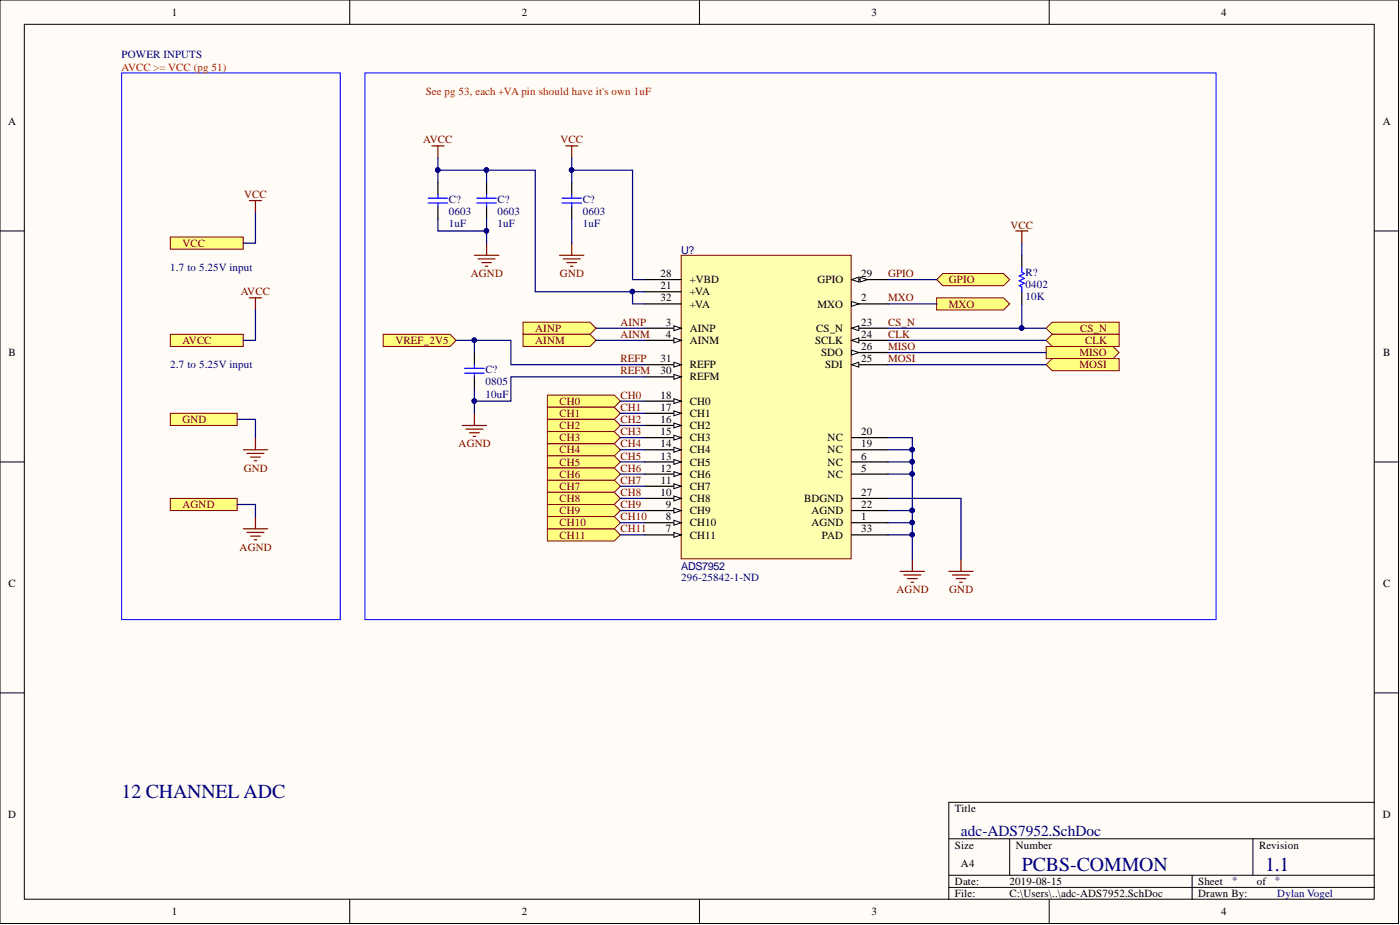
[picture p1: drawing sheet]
<svg xmlns="http://www.w3.org/2000/svg" width="292mm" height="193mm" viewBox="0 0 292 193" stroke-linecap="round" stroke-linejoin="round" font-family="sans-serif">
<g fill="#fffcf8" stroke="#000" stroke-width=".21">
<path d="M0 0h291.8v192.7h-291.8z"/>
<path d="M5.1 5.1h281.6v182.5h-281.6z"/>
</g>
<g fill="none" stroke="#000" stroke-width=".21">
<path d="M73 0v5.1M145.9 0v5.1M218.9 0v5.1M0 48.2h5.1M286.8 48.2h5.1M0 96.4h5.1M286.8 96.4h5.1M0 144.6h5.1M286.8 144.6h5.1M198 175h88.8M210.7 175v7.6M261.4 175v7.6"/>
<path d="M286.8 167.4h-88.8v20.3M73 187.7v5M145.9 187.7v5M198 182.6h88.8M198 185.1h88.8M218.9 187.7v5M248.7 182.6v5.1"/>
</g>
<path d="M142.1 53.3h35.5v63.3h-35.5z" fill="#ffffb0" stroke="#800000" stroke-width=".21"/>
<path d="M134.5 60.9h7.6M134.5 63.4h7.6M177.7 76.1h7.6" fill="none" stroke="#000" stroke-width=".25"/>
<path d="M177.7 76.1l1.5-.5v1z" fill="#fffcf8"/>
<path d="M177.7 76.1l1.5-.5v1z" fill="none" stroke="#000" stroke-width=".21"/>
<path d="M177.7 73.5h7.6" fill="none" stroke="#000" stroke-width=".25"/>
<path d="M177.7 73l1.5 .5-1.5 .6z" fill="#fffcf8"/>
<path d="M177.7 73l1.5 .5-1.5 .6z" fill="none" stroke="#000" stroke-width=".21"/>
<path d="M134.5 58.3h7.6M177.7 58.3h7.6M177.7 104h7.6" fill="none" stroke="#000" stroke-width=".25"/>
<path d="M177.7 58.3l1.5-.5v1z" fill="#fffcf8"/>
<path d="M177.7 58.3l1.5-.5v1z" fill="none" stroke="#000" stroke-width=".21"/>
<path d="M179.4 57.8l1.6 .5-1.6 .5z" fill="#fffcf8"/>
<path d="M179.4 57.8l1.6 .5-1.6 .5z" fill="none" stroke="#000" stroke-width=".21"/>
<path d="M134.5 78.6h7.6" fill="none" stroke="#000" stroke-width=".25"/>
<path d="M140.6 78.1l1.5 .5-1.5 .5z" fill="#fffcf8"/>
<path d="M140.6 78.1l1.5 .5-1.5 .5z" fill="none" stroke="#000" stroke-width=".21"/>
<path d="M134.5 76.1h7.6" fill="none" stroke="#000" stroke-width=".25"/>
<path d="M140.6 75.6l1.5 .5-1.5 .5z" fill="#fffcf8"/>
<path d="M140.6 75.6l1.5 .5-1.5 .5z" fill="none" stroke="#000" stroke-width=".21"/>
<path d="M177.7 68.5h7.6M177.7 106.5h7.6" fill="none" stroke="#000" stroke-width=".25"/>
<path d="M177.7 68.5l1.5-.5v1z" fill="#fffcf8"/>
<path d="M177.7 68.5l1.5-.5v1z" fill="none" stroke="#000" stroke-width=".21"/>
<path d="M177.7 71h7.6" fill="none" stroke="#000" stroke-width=".25"/>
<path d="M177.7 71l1.5-.5v1z" fill="#fffcf8"/>
<path d="M177.7 71l1.5-.5v1z" fill="none" stroke="#000" stroke-width=".21"/>
<path d="M177.7 63.4h7.6M177.7 109h7.6" fill="none" stroke="#000" stroke-width=".25"/>
<path d="M177.7 62.9l1.5 .5-1.5 .5z" fill="#fffcf8"/>
<path d="M177.7 62.9l1.5 .5-1.5 .5z" fill="none" stroke="#000" stroke-width=".21"/>
<path d="M134.5 68.5h7.6" fill="none" stroke="#000" stroke-width=".25"/>
<path d="M140.6 68l1.5 .5-1.5 .5z" fill="#fffcf8"/>
<path d="M140.6 68l1.5 .5-1.5 .5z" fill="none" stroke="#000" stroke-width=".21"/>
<path d="M134.5 71h7.6" fill="none" stroke="#000" stroke-width=".25"/>
<path d="M140.6 70.5l1.5 .5-1.5 .5z" fill="#fffcf8"/>
<path d="M140.6 70.5l1.5 .5-1.5 .5z" fill="none" stroke="#000" stroke-width=".21"/>
<path d="M134.5 111.6h7.6M177.7 111.6h7.6" fill="none" stroke="#000" stroke-width=".25"/>
<path d="M140.6 111.1l1.5 .5-1.5 .5z" fill="#fffcf8"/>
<path d="M140.6 111.1l1.5 .5-1.5 .5z" fill="none" stroke="#000" stroke-width=".21"/>
<path d="M134.5 109h7.6" fill="none" stroke="#000" stroke-width=".25"/>
<path d="M140.6 108.5l1.5 .5-1.5 .6z" fill="#fffcf8"/>
<path d="M140.6 108.5l1.5 .5-1.5 .6z" fill="none" stroke="#000" stroke-width=".21"/>
<path d="M134.5 106.5h7.6" fill="none" stroke="#000" stroke-width=".25"/>
<path d="M140.6 106l1.5 .5-1.5 .5z" fill="#fffcf8"/>
<path d="M140.6 106l1.5 .5-1.5 .5z" fill="none" stroke="#000" stroke-width=".21"/>
<path d="M134.5 104h7.6" fill="none" stroke="#000" stroke-width=".25"/>
<path d="M140.6 103.5l1.5 .5-1.5 .5z" fill="#fffcf8"/>
<path d="M140.6 103.5l1.5 .5-1.5 .5z" fill="none" stroke="#000" stroke-width=".21"/>
<path d="M134.5 101.4h7.6" fill="none" stroke="#000" stroke-width=".25"/>
<path d="M140.6 100.9l1.5 .5-1.5 .5z" fill="#fffcf8"/>
<path d="M140.6 100.9l1.5 .5-1.5 .5z" fill="none" stroke="#000" stroke-width=".21"/>
<path d="M134.5 98.9h7.6" fill="none" stroke="#000" stroke-width=".25"/>
<path d="M140.6 98.4l1.5 .5-1.5 .5z" fill="#fffcf8"/>
<path d="M140.6 98.4l1.5 .5-1.5 .5z" fill="none" stroke="#000" stroke-width=".21"/>
<path d="M134.5 96.4h7.6" fill="none" stroke="#000" stroke-width=".25"/>
<path d="M140.6 95.9l1.5 .5-1.5 .5z" fill="#fffcf8"/>
<path d="M140.6 95.9l1.5 .5-1.5 .5z" fill="none" stroke="#000" stroke-width=".21"/>
<path d="M134.5 93.8h7.6" fill="none" stroke="#000" stroke-width=".25"/>
<path d="M140.6 93.3l1.5 .5-1.5 .5z" fill="#fffcf8"/>
<path d="M140.6 93.3l1.5 .5-1.5 .5z" fill="none" stroke="#000" stroke-width=".21"/>
<path d="M134.5 91.3h7.6" fill="none" stroke="#000" stroke-width=".25"/>
<path d="M140.6 90.8l1.5 .5-1.5 .5z" fill="#fffcf8"/>
<path d="M140.6 90.8l1.5 .5-1.5 .5z" fill="none" stroke="#000" stroke-width=".21"/>
<path d="M134.5 88.8h7.6" fill="none" stroke="#000" stroke-width=".25"/>
<path d="M140.6 88.3l1.5 .5-1.5 .5z" fill="#fffcf8"/>
<path d="M140.6 88.3l1.5 .5-1.5 .5z" fill="none" stroke="#000" stroke-width=".21"/>
<path d="M134.5 86.2h7.6" fill="none" stroke="#000" stroke-width=".25"/>
<path d="M140.6 85.7l1.5 .5-1.5 .5z" fill="#fffcf8"/>
<path d="M140.6 85.7l1.5 .5-1.5 .5z" fill="none" stroke="#000" stroke-width=".21"/>
<path d="M134.5 83.7h7.6" fill="none" stroke="#000" stroke-width=".25"/>
<path d="M140.6 83.2l1.5 .5-1.5 .5z" fill="#fffcf8"/>
<path d="M140.6 83.2l1.5 .5-1.5 .5z" fill="none" stroke="#000" stroke-width=".21"/>
<path d="M177.7 98.9h7.6M177.7 96.4h7.6M177.7 93.8h7.6M177.7 91.3h7.6" fill="none" stroke="#000" stroke-width=".25"/>
<g fill="#ffff80" stroke="#800000" stroke-width=".21">
<path d="M35.5 104h14v2.5h-14z" fill-rule="evenodd"/>
<path d="M35.5 86.2h14v2.6h-14z" fill-rule="evenodd"/>
</g>
<path d="M50.8 93.8h5M51.5 94.6h3.6M52.3 95.4h2M53 96.1h.6M53.3 91.3v2.5M50.8 110.3h5M51.5 111.1h3.6M52.3 111.8h2M53 112.6h.6M53.3 107.8v2.5" fill="none" stroke="#800000" stroke-width=".25"/>
<path d="M35.5 69.7h15.3v2.6h-15.3z" fill-rule="evenodd" fill="#ffff80" stroke="#800000" stroke-width=".21"/>
<path d="M52 62.1h2.6M53.3 62.1v2.6" fill="none" stroke="#800000" stroke-width=".25"/>
<path d="M25.4 15.2h45.6v114.1h-45.6z" fill="none" stroke="#00f" stroke-width=".21"/>
<path d="M35.5 49.5h15.3v2.5h-15.3z" fill-rule="evenodd" fill="#ffff80" stroke="#800000" stroke-width=".21"/>
<path d="M90.1 30.4h2.5M91.4 30.4v2.6M52 41.8h2.6M53.3 41.8v2.6" fill="none" stroke="#800000" stroke-width=".25"/>
<path d="M76.1 15.2h177.6v114.1h-177.6z" fill="none" stroke="#00f" stroke-width=".21"/>
<g fill="#ffff80" stroke="#800000" stroke-width=".21">
<path d="M218.3 68.5l1.2-1.3h14v2.5h-14z" fill-rule="evenodd"/>
<path d="M79.9 69.7h14l1.3 1.3-1.3 1.3h-14z" fill-rule="evenodd"/>
<path d="M114.2 82.4h14l1.2 1.3-1.2 1.3h-14z" fill-rule="evenodd"/>
<path d="M114.2 85h14l1.2 1.2-1.2 1.3h-14z" fill-rule="evenodd"/>
<path d="M114.2 87.5h14l1.2 1.3-1.2 1.2h-14z" fill-rule="evenodd"/>
<path d="M114.2 90h14l1.2 1.3-1.2 1.3h-14z" fill-rule="evenodd"/>
<path d="M114.2 92.6h14l1.2 1.2-1.2 1.3h-14z" fill-rule="evenodd"/>
<path d="M114.2 95.1h14l1.2 1.3-1.2 1.2h-14z" fill-rule="evenodd"/>
<path d="M114.2 100.2h14l1.2 1.2-1.2 1.3h-14z" fill-rule="evenodd"/>
<path d="M114.2 97.6h14l1.2 1.3-1.2 1.3h-14z" fill-rule="evenodd"/>
<path d="M114.2 102.7h14l1.2 1.3-1.2 1.2h-14z" fill-rule="evenodd"/>
<path d="M114.2 105.2h14l1.2 1.3-1.2 1.3h-14z" fill-rule="evenodd"/>
<path d="M114.2 110.3h14l1.2 1.3-1.2 1.3h-14z" fill-rule="evenodd"/>
<path d="M114.2 107.8h14l1.2 1.2-1.2 1.3h-14z" fill-rule="evenodd"/>
</g>
<path d="M96.4 88.8h5.1M97.2 89.5h3.6M98 90.3h2M98.7 91h.5M99 86.2v2.6" fill="none" stroke="#800000" stroke-width=".25"/>
<g fill="#ffff80" stroke="#800000" stroke-width=".21">
<path d="M195.4 62.1h14l1.3 1.3-1.3 1.3h-14z" fill-rule="evenodd"/>
<path d="M109.1 67.2h14l1.3 1.3-1.3 1.2h-14z" fill-rule="evenodd"/>
<path d="M195.4 58.3l1.3-1.2h12.7l1.3 1.2-1.3 1.3h-12.7z" fill-rule="evenodd"/>
</g>
<g fill="none" stroke="#800000" stroke-width=".25">
<path d="M118 30.4h2.6M119.3 30.4v2.6M99 53.3h5.1M99.7 54h3.6M100.5 54.8h2M101.3 55.5h.5M101.5 50.7v2.6M116.7 53.3h5.1M117.5 54h3.6M118.3 54.8h2M119 55.5h.5M119.3 50.7v2.6"/>
<path d="M211.9 48.2h2.6M213.2 48.2v2.5M187.8 119.2h5.1M188.6 120h3.5M190.4 116.7v2.5M198 119.2h5M198.7 120h3.6M200.5 116.7v2.5M189.3 120.7h2.1M190.1 121.5h.5M199.5 120.7h2M200.2 121.5h.6"/>
</g>
<g fill="#ffff80" stroke="#800000" stroke-width=".21">
<path d="M109.1 69.7h14l1.3 1.3-1.3 1.3h-14z" fill-rule="evenodd"/>
<path d="M218.3 71l1.2-1.3h14v2.6h-14z" fill-rule="evenodd"/>
<path d="M218.3 72.3h13.9l1.3 1.2-1.3 1.3h-13.9z" fill-rule="evenodd"/>
<path d="M218.3 76.1l1.2-1.3h14v2.5h-14z" fill-rule="evenodd"/>
</g>
<path d="M91.4 38v2.6M101.5 38v2.6M119.3 38v2.6M91.4 43.1v2.5M101.5 43.1v2.5M119.3 43.1v2.5M213.2 53.3v2.5M99 73.5v2.6M99 78.6v2.6M213.2 60.9v2.5" fill="none" stroke="#000" stroke-width=".25"/>
<g fill="none" stroke="#00f" stroke-width=".25">
<path d="M89.3 41.3h4.1M89.3 42.4h4.1M91.4 40.6v.7M91.4 42.4v.7M99.5 41.3h4.1M99.5 42.4h4.1M101.5 40.6v.7M101.5 42.4v.7M117.3 41.3h4M117.3 42.4h4M119.3 40.6v.7M119.3 42.4v.7"/>
<path d="M213.2 55.8v1l.5 .3-1 .5 1 .5-1 .5 1 .5-1 .5 .5 .3v1M97 76.8h4M97 77.9h4M99 76.1v.7M99 77.9v.7"/>
</g>
<g fill="none" stroke="#000080" stroke-width=".25">
<path d="M91.4 33v2.5h20.3v25.4h22.8M91.4 35.5v2.5M101.5 35.5v2.5M119.3 35.5h12.7v22.8h2.5M119.3 33v5M53.3 44.4v6.3h-2.5M91.4 45.6v2.6h10.1v-2.6M101.5 48.2v2.5M119.3 45.6v5.1M185.3 58.3h10.1M213.2 50.7v2.6M53.3 64.7v6.3h-2.5"/>
<path d="M95.2 71h11.4v5.1h27.9M99 71v2.5M124.4 68.5h10.1M124.4 71h10.1M132 60.9v2.5h2.5M134.5 78.6h-27.9v5.1h-7.6v-2.5M185.3 68.5h33M185.3 71h33M185.3 63.4h10.1M185.3 76.1h33M185.3 73.5h33M213.2 63.4v5.1"/>
<path d="M49.5 87.5h3.8v3.8M99 83.7v2.5M129.4 98.9h5.1M129.4 96.4h5.1M129.4 93.8h5.1M129.4 91.3h5.1M129.4 88.8h5.1M129.4 86.2h5.1M129.4 83.7h5.1M185.3 91.3h5.1v7.6h-5.1M185.3 96.4h5.1M185.3 93.8h5.1"/>
<path d="M190.4 98.9v7.6M49.5 105.2h3.8v2.6M129.4 111.6h5.1M129.4 109h5.1M129.4 106.5h5.1M129.4 104h5.1M129.4 101.4h5.1M185.3 106.5h5.1v2.5M185.3 109h5.1v2.6M185.3 111.6h5.1v5.1M185.3 104h15.2v12.7"/>
</g>
<g fill="#000080" stroke="#000080" stroke-width=".21">
<circle cx="190.3" cy="106.5" r=".47"/>
<circle cx="190.3" cy="109" r=".47"/>
<circle cx="190.3" cy="111.5" r=".47"/>
<circle cx="190.3" cy="96.3" r=".47"/>
<circle cx="190.3" cy="93.8" r=".47"/>
<circle cx="190.3" cy="98.9" r=".47"/>
<circle cx="119.2" cy="35.5" r=".47"/>
<circle cx="131.9" cy="60.8" r=".47"/>
<circle cx="91.3" cy="35.5" r=".47"/>
<circle cx="101.5" cy="35.5" r=".47"/>
<circle cx="101.5" cy="48.1" r=".47"/>
<circle cx="98.9" cy="71" r=".47"/>
<circle cx="98.9" cy="83.7" r=".47"/>
<circle cx="213.2" cy="68.4" r=".47"/>
</g>
<g font-size="4.1" fill="#000080">
<text x="25.4" y="166.4">12 CHANNEL ADC</text>
<text x="213.2" y="181.7">PCBS-COMMON</text>
<text x="264" y="181.7">1.1</text>
</g>
<text font-size="3.2" fill="#000080" x="200.5" y="174.3">adc-ADS7952.SchDoc</text>
<g font-size="2.3">
<text x="35.9" y="3.3">1</text>
<text x="108.9" y="3.3">2</text>
<text x="181.8" y="3.3">3</text>
<text x="254.8" y="3.3">4</text>
<text x="1.7" y="26.1">A</text>
<text x="288.5" y="26.1">A</text>
<text x="137.8" y="57.8">28</text>
<text x="143.9" y="59.1">+VBD</text>
<text x="170.6" y="59.1">GPIO</text>
<text x="179.7" y="57.8">29</text>
<text x="137.8" y="60.4">21</text>
<text x="137.8" y="62.9">32</text>
<text x="143.9" y="61.6">+VA</text>
<text x="143.9" y="64.2">+VA</text>
<text x="170.6" y="64.2">MXO</text>
<text x="179.7" y="62.9">2</text>
<text x="138.9" y="68">3</text>
<text x="138.9" y="70.5">4</text>
<text x="143.9" y="69.2">AINP</text>
<text x="143.9" y="71.8">AINM</text>
<text x="170" y="71.8">SCLK</text>
<text x="170.3" y="69.2">CS_N</text>
<text x="179.7" y="68">23</text>
<text x="179.7" y="70.5">24</text>
<text x="1.8" y="74.3">B</text>
<text x="137.8" y="75.6">31</text>
<text x="143.9" y="76.8">REFP</text>
<text x="171.3" y="74.3">SDO</text>
<text x="172.2" y="76.8">SDI</text>
<text x="179.7" y="75.6">25</text>
<text x="179.7" y="73">26</text>
<text x="288.6" y="74.3">B</text>
<text x="137.8" y="78.1">30</text>
<text x="137.8" y="83.2">18</text>
<text x="143.9" y="79.4">REFM</text>
<text x="137.8" y="88.3">16</text>
<text x="137.8" y="85.7">17</text>
<text x="143.9" y="89.5">CH2</text>
<text x="143.9" y="87">CH1</text>
<text x="143.9" y="84.4">CH0</text>
<text x="137.8" y="95.9">13</text>
<text x="137.8" y="93.3">14</text>
<text x="137.8" y="90.8">15</text>
<text x="143.9" y="94.6">CH4</text>
<text x="143.9" y="92.1">CH3</text>
<text x="172.7" y="94.6">NC</text>
<text x="172.7" y="92.1">NC</text>
<text x="179.7" y="95.9">6</text>
<text x="179.7" y="93.3">19</text>
<text x="179.7" y="90.8">20</text>
<text x="137.8" y="98.4">12</text>
<text x="137.9" y="100.9">11</text>
<text x="143.9" y="99.7">CH6</text>
<text x="143.9" y="97.1">CH5</text>
<text x="172.7" y="99.7">NC</text>
<text x="172.7" y="97.1">NC</text>
<text x="179.7" y="98.4">5</text>
<text x="137.8" y="103.5">10</text>
<text x="138.9" y="106">9</text>
<text x="143.9" y="107.3">CH9</text>
<text x="143.9" y="104.7">CH8</text>
<text x="143.9" y="102.2">CH7</text>
<text x="167.8" y="104.7">BDGND</text>
<text x="169.3" y="107.3">AGND</text>
<text x="179.7" y="103.5">27</text>
<text x="179.7" y="106">22</text>
<text x="138.9" y="111.1">7</text>
<text x="138.9" y="108.5">8</text>
<text x="143.9" y="112.3">CH11</text>
<text x="143.9" y="109.8">CH10</text>
<text x="169.3" y="109.8">AGND</text>
<text x="171.5" y="112.3">PAD</text>
<text x="179.7" y="108.5">1</text>
<text x="179.7" y="111.1">33</text>
<text x="1.8" y="122.5">C</text>
<text x="288.6" y="122.5">C</text>
<text x="1.7" y="170.7">D</text>
<text x="199.2" y="169.4">Title</text>
<text x="288.5" y="170.7">D</text>
<text x="199.2" y="177">Size</text>
<text x="211.9" y="177">Number</text>
<text x="262.7" y="177">Revision</text>
<text x="199.2" y="184.6">Date:</text>
<text x="200.5" y="180.8">A4</text>
<text x="210.7" y="184.6">2019-08-15</text>
<text x="250" y="184.6">Sheet</text>
<text x="262.3" y="184.6">of</text>
<text x="35.9" y="191">1</text>
<text x="108.9" y="191">2</text>
<text x="181.8" y="191">3</text>
<text x="199.2" y="187.2">File:</text>
<text x="210.7" y="187.2">C:\Users\..\adc-ADS7952.SchDoc</text>
<text x="250" y="187.2">Drawn By:</text>
<text x="254.8" y="191">4</text>
</g>
<g font-size="2.3" fill="#000080">
<text x="25.4" y="12.2">POWER INPUTS</text>
<text x="93.7" y="47.4">1uF</text>
<text x="93.7" y="42.4">C?</text>
<text x="93.7" y="44.9">0603</text>
<text x="103.8" y="47.4">1uF</text>
<text x="103.8" y="42.4">C?</text>
<text x="103.8" y="44.9">0603</text>
<text x="121.6" y="47.4">1uF</text>
<text x="121.6" y="42.4">C?</text>
<text x="121.6" y="44.9">0603</text>
<text x="142.1" y="52.9">U?</text>
<text x="35.5" y="56.6">1.7 to 5.25V input</text>
<text x="214" y="57.6">R?</text>
<text x="214" y="62.6">10K</text>
<text x="214" y="60.1">0402</text>
<text x="35.5" y="76.8">2.7 to 5.25V input</text>
<text x="101.3" y="77.9">C?</text>
<text x="101.3" y="82.9">10uF</text>
<text x="101.3" y="80.4">0805</text>
<text x="142.1" y="118.9">ADS7952</text>
<text x="142.1" y="121.2">296-25842-1-ND</text>
<text x="257.1" y="184.4">*</text>
<text x="266" y="184.4">*</text>
<text x="266.5" y="187.2">Dylan Vogel</text>
</g>
<g font-size="2.3" fill="#f00">
<text x="25.4" y="14.7">AVCC &gt;= VCC (pg 51)</text>
<text x="88.8" y="19.8">See pg 53, each +VA pin should have it's own 1uF</text>
</g>
<g font-size="2.3" fill="#800000">
<text x="88.3" y="29.9">AVCC</text>
<text x="116.9" y="29.9">VCC</text>
<text x="50.9" y="41.3">VCC</text>
<text x="210.8" y="47.7">VCC</text>
<text x="38.1" y="51.5">VCC</text>
<text x="98.2" y="57.8">AGND</text>
<text x="116.8" y="57.8">GND</text>
<text x="185.3" y="57.8">GPIO</text>
<text x="198" y="59.1">GPIO</text>
<text x="50.3" y="61.6">AVCC</text>
<text x="185.3" y="62.9">MXO</text>
<text x="198" y="64.2">MXO</text>
<text x="38.1" y="71.8">AVCC</text>
<text x="82.5" y="71.8">VREF_2V5</text>
<text x="111.7" y="69.2">AINP</text>
<text x="111.7" y="71.8">AINM</text>
<text x="129.4" y="68">AINP</text>
<text x="129.4" y="70.5">AINM</text>
<text x="185.3" y="68">CS_N</text>
<text x="185.3" y="70.5">CLK</text>
<text x="225.4" y="69.2">CS_N</text>
<text x="226.4" y="71.8">CLK</text>
<text x="129.4" y="75.6">REFP</text>
<text x="185.3" y="73">MISO</text>
<text x="185.3" y="75.6">MOSI</text>
<text x="225.2" y="74.3">MISO</text>
<text x="225.2" y="76.8">MOSI</text>
<text x="129.4" y="78.1">REFM</text>
<text x="129.4" y="83.2">CH0</text>
<text x="38.1" y="88.3">GND</text>
<text x="116.7" y="84.4">CH0</text>
<text x="116.7" y="87">CH1</text>
<text x="116.7" y="89.5">CH2</text>
<text x="129.4" y="85.7">CH1</text>
<text x="129.4" y="88.3">CH2</text>
<text x="95.7" y="93.3">AGND</text>
<text x="116.7" y="92.1">CH3</text>
<text x="116.7" y="94.6">CH4</text>
<text x="129.4" y="90.8">CH3</text>
<text x="129.4" y="93.3">CH4</text>
<text x="129.4" y="95.9">CH5</text>
<text x="50.8" y="98.4">GND</text>
<text x="116.7" y="97.1">CH5</text>
<text x="116.7" y="99.7">CH6</text>
<text x="129.4" y="98.4">CH6</text>
<text x="129.4" y="100.9">CH7</text>
<text x="38.1" y="106">AGND</text>
<text x="116.7" y="102.2">CH7</text>
<text x="116.7" y="104.7">CH8</text>
<text x="116.7" y="107.3">CH9</text>
<text x="129.4" y="103.5">CH8</text>
<text x="129.4" y="106">CH9</text>
<text x="116.7" y="112.3">CH11</text>
<text x="116.7" y="109.8">CH10</text>
<text x="129.4" y="108.5">CH10</text>
<text x="129.4" y="111.1">CH11</text>
<text x="50" y="114.9">AGND</text>
<text x="187.1" y="123.8">AGND</text>
<text x="198" y="123.8">GND</text>
</g>
</svg>
